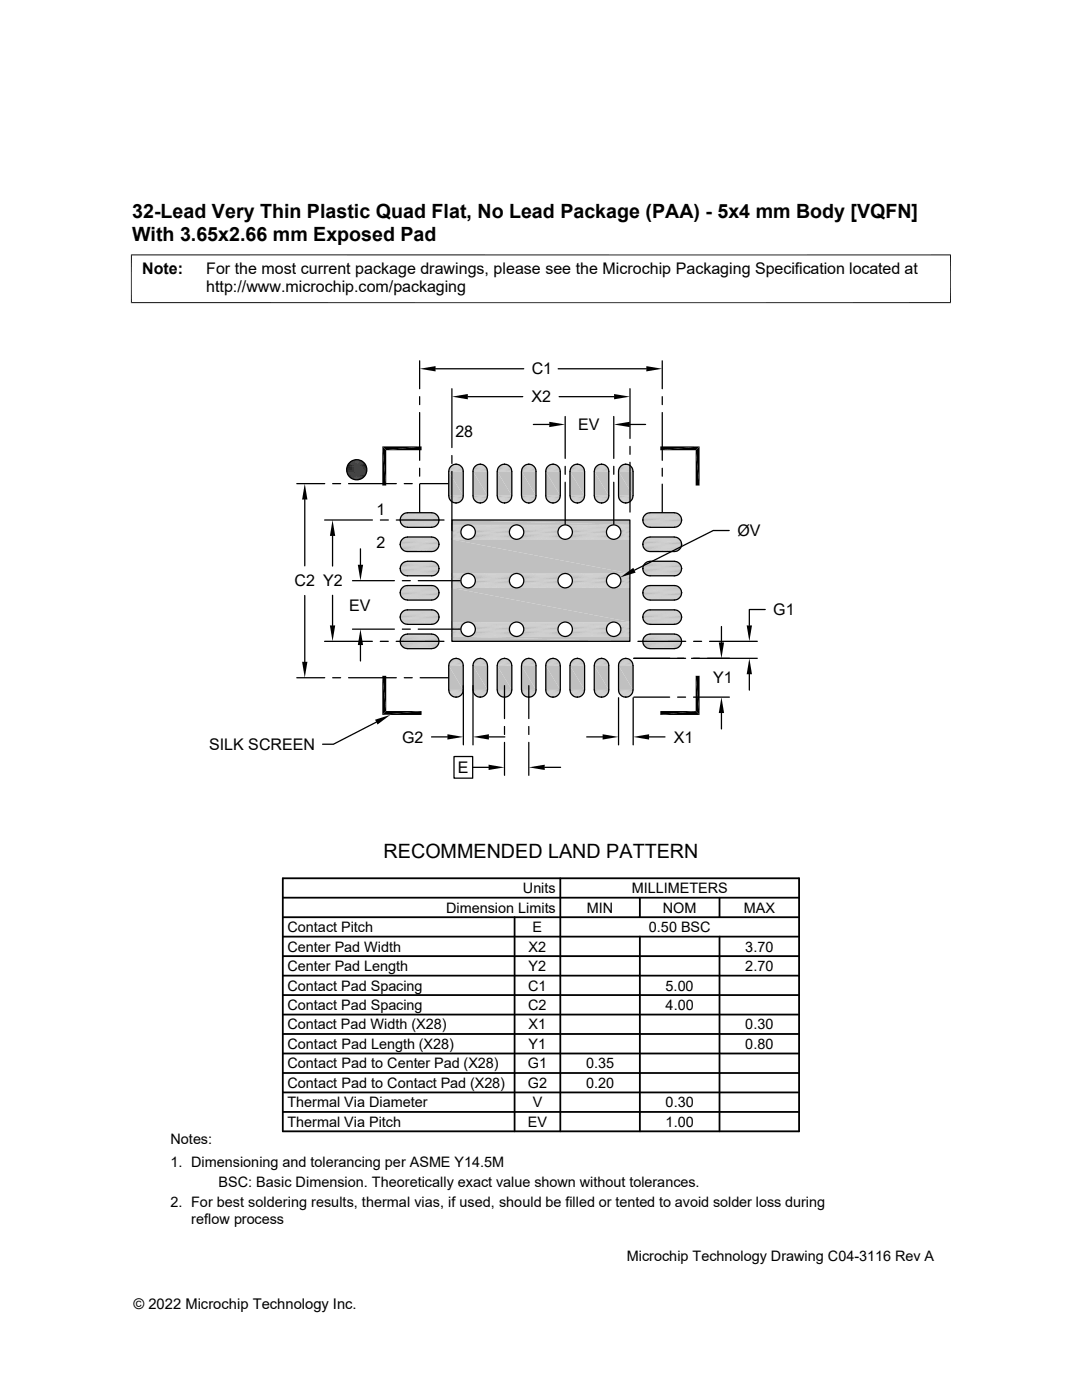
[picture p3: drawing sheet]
<svg xmlns="http://www.w3.org/2000/svg" width="216mm" height="279mm" viewBox="0 0 216 279" stroke-linecap="round" stroke-linejoin="round" font-family="sans-serif">
<g fill="#c0c0c0">
<path d="M90.2 103.8l35.5 1h-35.5z"/>
<path d="M90.2 103.8h35.5v1z"/>
</g>
<g fill="none" stroke="#c0c0c0" stroke-width=".2">
<path d="M90.2 104.8h3.1M90.2 104.8h2.8M90.2 105h2.6M90.2 105.1h2.3M93.5 104.8h9.5M93.8 104.8h8.9M94 105h8.4M94.3 105.1h7.9M103.2 104.8h9.4M103.5 104.8h8.9M103.7 105h8.4M104 105.1h7.9"/>
<path d="M112.9 104.8h9.4M113.2 104.8h8.8M113.4 105h8.4M113.6 105.1h8M122.6 104.8h3.1M122.9 104.8h2.8M123.1 105h2.6M123.3 105.1h2.4"/>
</g>
<path d="M90.2 105.3h2.1M94.5 105.3h7.5M104.2 105.3h7.5M113.8 105.3h7.6M123.5 105.3h2.2" fill="none" stroke="#c0c0c0" stroke-width=".21"/>
<path d="M94.6 105.6h7.3M104.3 105.6h7.2M114 105.6h7.2M123.7 105.6h2" fill="none" stroke="#c0c0c0" stroke-width=".25"/>
<path d="M90.2 105.4l1.9 .3h-1.9z" fill="#c0c0c0"/>
<path d="M90.2 105.6h2" fill="none" stroke="#c0c0c0" stroke-width=".25"/>
<g fill="#c0c0c0">
<path d="M123.8 105.7l1.9 .2h-1.8z"/>
<path d="M123.8 105.7h1.9v.2z"/>
</g>
<path d="M94.8 105.8h6.9M104.4 105.8h7M114.1 105.8h7" fill="none" stroke="#c0c0c0" stroke-width=".25"/>
<g fill="#c0c0c0">
<path d="M90.2 105.7l1.8 .2h-1.8z"/>
<path d="M90.2 105.7h1.9l-.1 .2z"/>
<path d="M123.9 105.9l1.8 .3h-1.8z"/>
<path d="M123.9 105.9h1.8v.3z"/>
</g>
<path d="M94.8 106.1h6.9M104.5 106.1h6.8M114.2 106.1h6.8" fill="none" stroke="#c0c0c0" stroke-width=".25"/>
<g fill="#c0c0c0">
<path d="M90.2 105.9l1.7 .3h-1.7z"/>
<path d="M90.2 105.9h1.8l-.1 .3z"/>
<path d="M123.9 106.2l1.8 .3h-1.8z"/>
<path d="M123.9 106.2h1.8v.3z"/>
</g>
<path d="M94.8 106.3h6.9M104.5 106.3h6.8M114.2 106.3h6.8" fill="none" stroke="#c0c0c0" stroke-width=".28"/>
<g fill="#c0c0c0">
<path d="M90.2 106.2l1.8 .3h-1.8z"/>
<path d="M90.2 106.2h1.7l.1 .3z"/>
<path d="M123.9 106.5l1.8 .2h-1.9z"/>
<path d="M123.9 106.5h1.8v.2z"/>
</g>
<path d="M94.8 106.6h6.9M104.4 106.6h7M114.1 106.6h7" fill="none" stroke="#c0c0c0" stroke-width=".25"/>
<g fill="#c0c0c0">
<path d="M90.2 106.5l1.9 .2h-1.9z"/>
<path d="M90.2 106.5h1.8l.1 .2z"/>
</g>
<path d="M123.7 106.8h2" fill="none" stroke="#c0c0c0" stroke-width=".23"/>
<path d="M123.8 106.7h1.9v.3z" fill="#c0c0c0"/>
<path d="M90.2 106.8h2M90.2 107.1h2.1M94.5 107.1h7.5M94.6 106.8h7.3M104.2 107.1h7.5M104.3 106.8h7.2M113.8 107.1h7.6M114 106.8h7.2M123.5 107.1h2.2" fill="none" stroke="#c0c0c0" stroke-width=".23"/>
<g fill="none" stroke="#c0c0c0" stroke-width=".2">
<path d="M90.2 107.3h2.3M90.2 107.4h2.5M90.2 107.5h2.6M90.2 107.5h2.8M90.2 107.6h3.1M93.5 107.6h9.5M93.8 107.5h8.9M94 107.4h8.4M94.3 107.3h7.9M103.2 107.6h9.4M103.5 107.5h8.9M103.7 107.4h8.4"/>
<path d="M104 107.3h7.9M112.9 107.6h9.4M113.2 107.5h8.8M113.4 107.4h8.4M113.6 107.3h8M122.6 107.6h3.1M122.9 107.5h2.8M123.1 107.4h2.6M123.3 107.3h2.4"/>
</g>
<g fill="#c0c0c0">
<path d="M90.2 107.7l35.5 6.7h-35.5z"/>
<path d="M90.2 107.7h35.5v6.7z"/>
</g>
<g fill="none" stroke="#c0c0c0" stroke-width=".2">
<path d="M90.2 114.5h3.1M90.2 114.5h2.8M90.2 114.7h2.6M90.2 114.8h2.3M93.5 114.5h9.5M93.8 114.5h8.9M94 114.7h8.4M94.3 114.8h7.9M103.2 114.5h9.4M103.5 114.5h8.9M103.7 114.7h8.4M104 114.8h7.9"/>
<path d="M112.9 114.5h9.4M113.2 114.5h8.8M113.4 114.7h8.4M113.6 114.8h8M122.6 114.5h3.1M122.9 114.5h2.8M123.1 114.7h2.6M123.3 114.8h2.4"/>
</g>
<path d="M90.2 115h2.1M94.5 115h7.5M104.2 115h7.5M113.8 115h7.6M123.5 115h2.2" fill="none" stroke="#c0c0c0" stroke-width=".21"/>
<path d="M94.6 115.2h7.3M104.3 115.2h7.2M114 115.2h7.2M123.7 115.2h2" fill="none" stroke="#c0c0c0" stroke-width=".23"/>
<path d="M90.2 115.1l1.9 .3h-1.9z" fill="#c0c0c0"/>
<path d="M90.2 115.2h2" fill="none" stroke="#c0c0c0" stroke-width=".23"/>
<g fill="#c0c0c0">
<path d="M123.8 115.4l1.9 .2h-1.8z"/>
<path d="M123.8 115.4h1.9v.2z"/>
</g>
<path d="M94.8 115.5h6.9M104.4 115.5h7M114.1 115.5h7" fill="none" stroke="#c0c0c0" stroke-width=".25"/>
<g fill="#c0c0c0">
<path d="M90.2 115.4l1.8 .2h-1.8z"/>
<path d="M90.2 115.4h1.9l-.1 .2z"/>
<path d="M123.9 115.6l1.8 .3h-1.8z"/>
<path d="M123.9 115.6h1.8v.3z"/>
</g>
<path d="M94.8 115.7h6.9M104.5 115.7h6.8M114.2 115.7h6.8" fill="none" stroke="#c0c0c0" stroke-width=".28"/>
<g fill="#c0c0c0">
<path d="M90.2 115.6l1.7 .3h-1.7z"/>
<path d="M90.2 115.6h1.8l-.1 .3z"/>
<path d="M123.9 115.9l1.8 .3h-1.8z"/>
<path d="M123.9 115.9h1.8v.3z"/>
</g>
<path d="M94.8 116h6.9M104.5 116h6.8M114.2 116h6.8" fill="none" stroke="#c0c0c0" stroke-width=".28"/>
<g fill="#c0c0c0">
<path d="M90.2 115.9l1.8 .3h-1.8z"/>
<path d="M90.2 115.9h1.7l.1 .3z"/>
<path d="M123.9 116.2l1.8 .2h-1.9z"/>
<path d="M123.9 116.2h1.8v.2z"/>
</g>
<path d="M94.8 116.3h6.9M104.4 116.3h7M114.1 116.3h7" fill="none" stroke="#c0c0c0" stroke-width=".25"/>
<g fill="#c0c0c0">
<path d="M90.2 116.2l1.9 .2h-1.9z"/>
<path d="M90.2 116.2h1.8l.1 .2z"/>
</g>
<path d="M123.7 116.5h2" fill="none" stroke="#c0c0c0" stroke-width=".23"/>
<path d="M123.8 116.4h1.9v.2z" fill="#c0c0c0"/>
<path d="M90.2 116.5h2M94.6 116.5h7.3M104.3 116.5h7.2M114 116.5h7.2" fill="none" stroke="#c0c0c0" stroke-width=".23"/>
<path d="M90.2 116.8h2.1M94.5 116.8h7.5M104.2 116.8h7.5M113.8 116.8h7.6M123.5 116.8h2.2" fill="none" stroke="#c0c0c0" stroke-width=".21"/>
<g fill="none" stroke="#c0c0c0" stroke-width=".2">
<path d="M90.2 117h2.3M90.2 117.1h2.6M90.2 117.2h2.8M90.2 117.3h3.1M93.5 117.3h9.5M93.8 117.2h8.9M94 117.1h8.4M94.3 117h7.9M103.2 117.3h9.4M103.5 117.2h8.9M103.7 117.1h8.4M104 117h7.9"/>
<path d="M112.9 117.3h9.4M113.2 117.2h8.8M113.4 117.1h8.4M113.6 117h8M122.6 117.3h3.1M122.9 117.2h2.8M123.1 117.1h2.6M123.3 117h2.4"/>
</g>
<g fill="#c0c0c0">
<path d="M90.2 117.3l35.5 6.8h-35.5z"/>
<path d="M90.2 117.3h35.5v6.8z"/>
</g>
<g fill="none" stroke="#c0c0c0" stroke-width=".2">
<path d="M90.2 124.2h3.1M90.2 124.2h2.8M90.2 124.3h2.6M90.2 124.5h2.3M93.5 124.2h9.5M93.8 124.2h8.9M94 124.3h8.4M94.3 124.5h7.9M103.2 124.2h9.4M103.5 124.2h8.9M103.7 124.3h8.4M104 124.5h7.9"/>
<path d="M112.9 124.2h9.4M113.2 124.2h8.8M113.4 124.3h8.4M113.6 124.5h8M122.6 124.2h3.1M122.9 124.2h2.8M123.1 124.3h2.6M123.3 124.5h2.4"/>
</g>
<path d="M90.2 124.7h2.1M94.5 124.7h7.5M94.6 124.9h7.3M104.2 124.7h7.5M104.3 124.9h7.2M113.8 124.7h7.6M114 124.9h7.2M123.5 124.7h2.2M123.7 124.9h2" fill="none" stroke="#c0c0c0" stroke-width=".23"/>
<path d="M90.2 124.8l1.9 .3h-1.9z" fill="#c0c0c0"/>
<path d="M90.2 124.9h2" fill="none" stroke="#c0c0c0" stroke-width=".23"/>
<g fill="#c0c0c0">
<path d="M123.8 125.1l1.9 .2h-1.8z"/>
<path d="M123.8 125.1h1.9v.2z"/>
</g>
<path d="M94.8 125.2h6.9M104.4 125.2h7M114.1 125.2h7" fill="none" stroke="#c0c0c0" stroke-width=".25"/>
<g fill="#c0c0c0">
<path d="M90.2 125.1l1.8 .2h-1.8z"/>
<path d="M90.2 125.1h1.9l-.1 .2z"/>
<path d="M123.9 125.3l1.8 .3h-1.8z"/>
<path d="M123.9 125.3h1.8v.3z"/>
</g>
<path d="M94.8 125.4h6.9M104.5 125.4h6.8M114.2 125.4h6.8" fill="none" stroke="#c0c0c0" stroke-width=".28"/>
<g fill="#c0c0c0">
<path d="M90.2 125.3l1.7 .3h-1.7z"/>
<path d="M90.2 125.3h1.8l-.1 .3z"/>
<path d="M123.9 125.6l1.8 .2h-1.8z"/>
<path d="M123.9 125.6h1.8v.2z"/>
</g>
<path d="M94.8 125.7h6.9M104.5 125.7h6.8M114.2 125.7h6.8" fill="none" stroke="#c0c0c0" stroke-width=".25"/>
<g fill="#c0c0c0">
<path d="M90.2 125.6l1.8 .2h-1.8z"/>
<path d="M90.2 125.6h1.7l.1 .2z"/>
<path d="M123.9 125.8l1.8 .3h-1.9z"/>
<path d="M123.9 125.8h1.8v.3z"/>
</g>
<path d="M94.8 126h6.9M104.4 126h7M114.1 126h7" fill="none" stroke="#c0c0c0" stroke-width=".25"/>
<g fill="#c0c0c0">
<path d="M90.2 125.8l1.9 .3h-1.9z"/>
<path d="M90.2 125.8h1.8l.1 .3z"/>
</g>
<path d="M123.7 126.2h2" fill="none" stroke="#c0c0c0" stroke-width=".25"/>
<path d="M123.8 126.1h1.9v.2z" fill="#c0c0c0"/>
<path d="M90.2 126.2h2M94.6 126.2h7.3M104.3 126.2h7.2M114 126.2h7.2" fill="none" stroke="#c0c0c0" stroke-width=".25"/>
<path d="M90.2 126.4h2.1M94.5 126.4h7.5M104.2 126.4h7.5M113.8 126.4h7.6M123.5 126.4h2.2" fill="none" stroke="#c0c0c0" stroke-width=".21"/>
<g fill="none" stroke="#c0c0c0" stroke-width=".2">
<path d="M90.2 126.6h2.3M90.2 126.8h2.6M90.2 126.9h2.8M90.2 127h3.1M93.5 127h9.5M93.8 126.9h8.9M94 126.8h8.4M94.3 126.6h7.9M103.2 127h9.4M103.5 126.9h8.9M103.7 126.8h8.4M104 126.6h7.9"/>
<path d="M112.9 127h9.4M113.2 126.9h8.8M113.4 126.8h8.4M113.6 126.6h8M122.6 127h3.1M122.9 126.9h2.8M123.1 126.8h2.6M123.3 126.6h2.4"/>
</g>
<g fill="#c0c0c0">
<path d="M90.2 127l35.5 1h-35.5z"/>
<path d="M90.2 127h35.5v1z"/>
<path d="M90.7 92.7h.5z"/>
<path d="M95.6 92.7h.5z"/>
<path d="M100.4 92.7h.5z"/>
<path d="M105.3 92.7h.5z"/>
<path d="M110.1 92.7h.5z"/>
<path d="M114.9 92.7h.5z"/>
<path d="M119.8 92.7h.5z"/>
<path d="M124.6 92.7h.5z"/>
<path d="M124.4 92.7h1z"/>
<path d="M124.6 92.7h.8z"/>
<path d="M119.5 92.7h1z"/>
<path d="M119.8 92.7h.7z"/>
<path d="M114.7 92.7h1z"/>
<path d="M114.9 92.7h.8z"/>
<path d="M109.9 92.7h.9z"/>
<path d="M110.1 92.7h.7z"/>
<path d="M105 92.7h1z"/>
<path d="M105.3 92.7h.7z"/>
<path d="M100.2 92.7h1z"/>
<path d="M100.4 92.7h.8z"/>
<path d="M95.3 92.7h1z"/>
<path d="M95.6 92.7h.7z"/>
<path d="M90.5 92.7h1z"/>
<path d="M90.7 92.7h.8z"/>
<path d="M124.1 92.8l.3-.1 1.2 .1z"/>
<path d="M124.4 92.7l1.2 .1z"/>
<path d="M119.3 92.8l.2-.1 1.3 .1z"/>
<path d="M119.5 92.7l1.3 .1z"/>
<path d="M114.5 92.8l.2-.1 1.2 .1z"/>
<path d="M114.7 92.7l1.2 .1z"/>
<path d="M109.6 92.8l.3-.1 1.2 .1z"/>
<path d="M109.9 92.7l1.2 .1z"/>
<path d="M104.8 92.8l.2-.1 1.2 .1z"/>
<path d="M105 92.7l1.2 .1z"/>
<path d="M99.9 92.8l.3-.1 1.2 .1z"/>
<path d="M100.2 92.7l1.2 .1z"/>
<path d="M95.1 92.8l.2-.1 1.3 .1z"/>
<path d="M95.3 92.7l1.3 .1z"/>
<path d="M90.3 92.8l.2-.1 1.2 .1z"/>
<path d="M90.5 92.7l1.2 .1z"/>
<path d="M123.9 93l.2-.2 1.7 .2z"/>
<path d="M124.1 92.8h1.5l.2 .2z"/>
<path d="M119.1 93l.2-.2 1.7 .2z"/>
<path d="M119.3 92.8h1.5l.2 .2z"/>
<path d="M114.3 93l.2-.2 1.6 .2z"/>
<path d="M114.5 92.8h1.4l.2 .2z"/>
<path d="M109.4 93l.2-.2 1.7 .2z"/>
<path d="M109.6 92.8h1.5l.2 .2z"/>
<path d="M104.6 93l.2-.2 1.6 .2z"/>
<path d="M104.8 92.8h1.4l.2 .2z"/>
<path d="M99.7 93l.2-.2 1.7 .2z"/>
<path d="M99.9 92.8h1.5l.2 .2z"/>
<path d="M94.9 93l.2-.2 1.7 .2z"/>
<path d="M95.1 92.8h1.5l.2 .2z"/>
<path d="M90 93l.3-.2 1.6 .2z"/>
<path d="M90.3 92.8h1.4l.2 .2z"/>
</g>
<path d="M89.9 93.1h2.2M94.7 93.1h2.2M99.5 93.1h2.3M104.4 93.1h2.2M109.2 93.1h2.3M114.1 93.1h2.2M118.9 93.1h2.2M123.8 93.1h2.2" fill="none" stroke="#c0c0c0" stroke-width=".2"/>
<path d="M89.7 93.3h2.5M94.6 93.3h2.5M99.4 93.3h2.5M104.2 93.3h2.6M109.1 93.3h2.5M113.9 93.3h2.5M118.8 93.3h2.5M123.6 93.3h2.5" fill="none" stroke="#c0c0c0" stroke-width=".21"/>
<g fill="none" stroke="#c0c0c0" stroke-width=".23">
<path d="M89.6 93.7h2.8M89.6 93.5h2.8M94.4 93.7h2.9M94.5 93.5h2.7M99.2 93.7h2.9M99.3 93.5h2.7M104.1 93.7h2.8M104.1 93.5h2.8M108.9 93.7h2.9M109 93.5h2.7M113.7 93.7h2.9M113.8 93.5h2.8"/>
<path d="M118.6 93.7h2.9M118.7 93.5h2.7M123.4 93.7h2.9M123.5 93.5h2.7"/>
</g>
<path d="M89.5 94h2.9M94.4 94h2.9M99.2 94h2.9M104.1 94h2.9M108.9 94h2.9M113.7 94h2.9M118.6 94h2.9M123.4 94h2.9" fill="none" stroke="#c0c0c0" stroke-width=".25"/>
<g fill="#c0c0c0">
<path d="M123.4 94.1l2.9 4.8h-2.9z"/>
<path d="M123.4 94.1h2.9v4.8z"/>
<path d="M118.6 94.1l2.9 4.8h-2.9z"/>
<path d="M118.6 94.1h2.9v4.8z"/>
<path d="M113.7 94.1l2.9 4.8h-2.9z"/>
<path d="M113.7 94.1h2.9v4.8z"/>
<path d="M108.9 94.1l2.9 4.8h-2.9z"/>
<path d="M108.9 94.1h2.9v4.8z"/>
<path d="M104.1 94.1l2.9 4.8h-2.9z"/>
<path d="M104.1 94.1h2.9v4.8z"/>
<path d="M99.2 94.1l2.9 4.8h-2.9z"/>
<path d="M99.2 94.1h2.9v4.8z"/>
<path d="M94.4 94.1l2.9 4.8h-2.9z"/>
<path d="M94.4 94.1h2.9v4.8z"/>
<path d="M89.5 94.1l2.9 4.8h-2.9z"/>
<path d="M89.5 94.1h2.9v4.8z"/>
</g>
<g fill="none" stroke="#c0c0c0" stroke-width=".25">
<path d="M89.5 99.1h2.9M89.6 99.3h2.8M94.4 99.1h2.9M94.4 99.3h2.9M99.2 99.1h2.9M99.2 99.3h2.9M104.1 99.1h2.9M104.1 99.3h2.8M108.9 99.1h2.9M108.9 99.3h2.9M113.7 99.1h2.9M113.7 99.3h2.9"/>
<path d="M118.6 99.1h2.9M118.6 99.3h2.9M123.4 99.1h2.9M123.4 99.3h2.9"/>
</g>
<g fill="none" stroke="#c0c0c0" stroke-width=".21">
<path d="M89.6 99.5h2.8M89.7 99.8h2.5M94.5 99.5h2.7M94.6 99.8h2.5M99.3 99.5h2.7M99.4 99.8h2.5M104.1 99.5h2.8M104.2 99.8h2.6M109 99.5h2.7M109.1 99.8h2.5M113.8 99.5h2.8M113.9 99.8h2.5"/>
<path d="M118.7 99.5h2.7M118.8 99.8h2.5M123.5 99.5h2.7M123.6 99.8h2.5"/>
</g>
<path d="M89.9 100h2.2M94.7 100h2.2M99.5 100h2.3M104.4 100h2.2M109.2 100h2.3M114.1 100h2.2M118.9 100h2.2M123.8 100h2.2" fill="none" stroke="#c0c0c0" stroke-width=".2"/>
<g fill="#c0c0c0">
<path d="M123.9 100.1l1.7 .1h-1.5z"/>
<path d="M123.9 100.1h1.9l-.2 .1z"/>
<path d="M119.1 100.1l1.7 .1h-1.5z"/>
<path d="M119.1 100.1h1.9l-.2 .1z"/>
<path d="M114.3 100.1l1.6 .1h-1.4z"/>
<path d="M114.3 100.1h1.8l-.2 .1z"/>
<path d="M109.4 100.1l1.7 .1h-1.5z"/>
<path d="M109.4 100.1h1.9l-.2 .1z"/>
<path d="M104.6 100.1l1.6 .1h-1.4z"/>
<path d="M104.6 100.1h1.8l-.2 .1z"/>
<path d="M99.7 100.1l1.7 .1h-1.5z"/>
<path d="M99.7 100.1h1.9l-.2 .1z"/>
<path d="M94.9 100.1l1.7 .1h-1.5z"/>
<path d="M94.9 100.1h1.9l-.2 .1z"/>
<path d="M90 100.1l1.7 .1h-1.4z"/>
<path d="M90 100.1h1.9l-.2 .1z"/>
<path d="M124.1 100.2l1.3 .1z"/>
<path d="M124.1 100.2h1.5l-.2 .1z"/>
<path d="M119.3 100.2l1.2 .1z"/>
<path d="M119.3 100.2h1.5l-.3 .1z"/>
<path d="M114.5 100.2l1.2 .1z"/>
<path d="M114.5 100.2h1.4l-.2 .1z"/>
<path d="M109.6 100.2l1.2 .1z"/>
<path d="M109.6 100.2h1.5l-.3 .1z"/>
<path d="M104.8 100.2l1.2 .1z"/>
<path d="M104.8 100.2h1.4l-.2 .1z"/>
<path d="M99.9 100.2l1.3 .1z"/>
<path d="M99.9 100.2h1.5l-.2 .1z"/>
<path d="M95.1 100.2l1.2 .1z"/>
<path d="M95.1 100.2h1.5l-.3 .1z"/>
<path d="M90.3 100.2l1.2 .1z"/>
<path d="M90.3 100.2h1.4l-.2 .1z"/>
<path d="M90.7 100.4h.5z"/>
<path d="M95.6 100.4h.5z"/>
<path d="M100.4 100.4h.5z"/>
<path d="M105.3 100.4h.5z"/>
<path d="M110.1 100.4h.5z"/>
<path d="M114.9 100.4h.5z"/>
<path d="M119.8 100.4h.5z"/>
<path d="M124.6 100.4h.5z"/>
<path d="M124.4 100.3l.7 .1z"/>
<path d="M124.4 100.3h1z"/>
<path d="M119.5 100.3l.8 .1z"/>
<path d="M119.5 100.3h1z"/>
<path d="M114.7 100.3l.7 .1z"/>
<path d="M114.7 100.3h1z"/>
<path d="M109.9 100.3l.7 .1z"/>
<path d="M109.9 100.3h.9z"/>
<path d="M105 100.3l.8 .1z"/>
<path d="M105 100.3h1z"/>
<path d="M100.2 100.3l.7 .1z"/>
<path d="M100.2 100.3h1z"/>
<path d="M95.3 100.3l.8 .1z"/>
<path d="M95.3 100.3h1z"/>
<path d="M90.5 100.3l.7 .1z"/>
<path d="M90.5 100.3h1z"/>
</g>
<g fill="none" stroke="#c0c0c0" stroke-width=".2">
<path d="M80.1 107.8h7.3M80.2 104.8h7M80.2 109.6h7M80.2 114.5h7M80.2 119.3h7M80.2 102.8h7M80.2 107.6h7M80.2 112.4h7M80.2 117.3h7M80.4 102.6h6.7M80.4 107.4h6.7M80.4 112.3h6.7"/>
<path d="M80.4 117.1h6.7M80.4 105h6.7M80.4 109.8h6.7M80.4 114.6h6.7M80.4 119.5h6.7M80.6 105.1h6.3M80.6 109.9h6.3M80.6 114.8h6.3M80.6 119.6h6.3M80.6 102.5h6.3M80.6 107.3h6.3M80.6 112.2h6.3"/>
<path d="M80.6 117h6.3M80.8 105.2h5.8M80.8 110h5.8M80.8 114.9h5.8M80.8 119.7h5.8M80.8 102.4h5.8M80.8 107.2h5.8M80.8 112.1h5.8M80.8 116.9h5.8M81 105.2h5.4M81 110.1h5.4M81 119.8h5.4"/>
<path d="M81 102.3h5.4M81 112h5.4M81 116.9h5.4M128.5 107.8h7.3M128.6 104.8h7.1M128.6 109.6h7.1M128.6 114.5h7.1M128.6 119.3h7.1M128.6 102.8h7.1M128.6 107.6h7.1M128.6 112.4h7.1M128.6 117.3h7.1"/>
<path d="M128.8 105h6.7M128.8 109.8h6.7M128.8 114.6h6.7M128.8 119.5h6.7M128.8 102.6h6.7M128.8 107.4h6.7M128.8 112.3h6.7M128.8 117.1h6.7M129 102.5h6.3M129 107.3h6.3M129 112.2h6.3M129 117h6.3"/>
<path d="M129 105.1h6.3M129 109.9h6.3M129 114.8h6.3M129 119.6h6.3M129.2 105.2h5.8M129.2 110h5.8M129.2 114.9h5.8M129.2 119.7h5.8M129.2 102.4h5.8M129.2 107.2h5.8M129.2 112.1h5.8M129.2 116.9h5.8"/>
<path d="M129.5 105.2h5.3M129.5 110.1h5.3M129.5 119.8h5.3M129.5 102.3h5.3M129.5 112h5.3M129.5 116.9h5.3M80.1 124h7.3M80.2 124.2h7M80.2 129h7M80.2 122.1h7M80.2 127h7M80.4 122h6.7"/>
<path d="M80.4 126.8h6.7M80.4 124.3h6.7M80.4 129.2h6.7M80.6 124.5h6.3M80.6 129.3h6.3M80.6 121.8h6.3M80.6 126.7h6.3M80.8 124.6h5.8M80.8 129.4h5.8M80.8 121.8h5.8M80.8 126.6h5.8M81 124.6h5.4"/>
<path d="M81 129.4h5.4M81 121.7h5.4M81 126.5h5.4M128.5 124h7.3M128.6 124.2h7.1M128.6 129h7.1M128.6 122.1h7.1M128.6 127h7.1M128.8 124.3h6.7M128.8 129.2h6.7M128.8 122h6.7M128.8 126.8h6.7"/>
<path d="M129 121.8h6.3M129 126.7h6.3M129 124.5h6.3M129 129.3h6.3M129.2 124.6h5.8M129.2 129.4h5.8M129.2 121.8h5.8M129.2 126.6h5.8M129.5 124.6h5.3M129.5 129.4h5.3M129.5 121.7h5.3M129.5 126.5h5.3"/>
</g>
<g fill="none" stroke="#c0c0c0" stroke-width=".21">
<path d="M79.9 103.2h7.6M80.1 103h7.3M80.1 112.6h7.3M80.1 117.5h7.3M80.1 104.6h7.3M80.1 109.5h7.3M80.1 114.3h7.3M80.1 119.1h7.3M128.4 103.2h7.5M128.5 103h7.3M128.5 112.6h7.3M128.5 117.5h7.3"/>
<path d="M128.5 104.6h7.3M128.5 109.5h7.3M128.5 114.3h7.3M128.5 119.1h7.3M79.9 128.6h7.6M80.1 122.3h7.3M80.1 127.2h7.3M80.1 128.8h7.3M128.4 128.6h7.5M128.5 122.3h7.3M128.5 127.2h7.3M128.5 128.8h7.3"/>
</g>
<g fill="none" stroke="#c0c0c0" stroke-width=".25">
<path d="M79.8 103.7h7.8M79.8 108.5h7.8M79.8 113.3h7.8M79.8 118.2h7.8M79.8 103.9h7.8M79.8 108.8h7.8M79.8 113.6h7.8M79.8 118.4h7.8M79.9 103.4h7.7M79.9 108.2h7.7M79.9 113.1h7.7M79.9 118.7h7.7"/>
<path d="M128.3 103.7h7.7M128.3 108.5h7.7M128.3 113.3h7.7M128.3 118.2h7.7M128.3 103.9h7.7M128.3 108.8h7.7M128.3 113.6h7.7M128.3 118.4h7.7M128.3 103.4h7.7M128.3 108.2h7.7M128.3 113.1h7.7M128.3 118.7h7.7"/>
<path d="M79.8 123h7.8M79.8 127.9h7.8M79.8 123.3h7.8M79.8 128.1h7.8M79.9 123.5h7.7M79.9 128.4h7.7M128.3 123h7.7M128.3 127.9h7.7M128.3 123.3h7.7M128.3 128.1h7.7M128.3 123.5h7.7M128.3 128.4h7.7"/>
</g>
<g fill="none" stroke="#c0c0c0" stroke-width=".23">
<path d="M79.9 117.9h7.7M79.9 104.2h7.7M79.9 109h7.7M79.9 113.8h7.7M79.9 104.4h7.6M79.9 109.2h7.6M79.9 114.1h7.6M79.9 118.9h7.6M79.9 108h7.6M79.9 112.9h7.6M79.9 117.7h7.6M128.3 117.9h7.7"/>
<path d="M128.3 104.2h7.7M128.3 109h7.7M128.3 113.8h7.7M128.4 104.4h7.5M128.4 109.2h7.5M128.4 114.1h7.5M128.4 118.9h7.5M128.4 108h7.5M128.4 112.9h7.5M128.4 117.7h7.5M79.9 122.8h7.7M79.9 127.6h7.7"/>
<path d="M79.9 123.8h7.6M79.9 122.5h7.6M79.9 127.4h7.6M128.3 122.8h7.7M128.3 127.6h7.7M128.4 123.8h7.5M128.4 122.5h7.5M128.4 127.4h7.5"/>
</g>
<g fill="#c0c0c0">
<path d="M90.7 131.4h.5z"/>
<path d="M95.6 131.4h.5z"/>
<path d="M100.4 131.4h.5z"/>
<path d="M105.3 131.4h.5z"/>
<path d="M110.1 131.4h.5z"/>
<path d="M114.9 131.4h.5z"/>
<path d="M119.8 131.4h.5z"/>
<path d="M124.6 131.4h.5z"/>
<path d="M124.4 131.5h1z"/>
<path d="M124.6 131.4l.8 .1z"/>
<path d="M119.5 131.5h1z"/>
<path d="M119.8 131.4l.7 .1z"/>
<path d="M114.7 131.5h1z"/>
<path d="M114.9 131.4l.8 .1z"/>
<path d="M109.9 131.5h.9z"/>
<path d="M110.1 131.4l.7 .1z"/>
<path d="M105 131.5h1z"/>
<path d="M105.3 131.4l.7 .1z"/>
<path d="M100.2 131.5h1z"/>
<path d="M100.4 131.4l.8 .1z"/>
<path d="M95.3 131.5h1z"/>
<path d="M95.6 131.4l.7 .1z"/>
<path d="M90.5 131.5h1z"/>
<path d="M90.7 131.4l.8 .1z"/>
<path d="M124.1 131.6l.3-.1 1.2 .1z"/>
<path d="M124.4 131.5l1.2 .1z"/>
<path d="M119.3 131.6l.2-.1 1.3 .1z"/>
<path d="M119.5 131.5l1.3 .1z"/>
<path d="M114.5 131.6l.2-.1 1.2 .1z"/>
<path d="M114.7 131.5l1.2 .1z"/>
<path d="M109.6 131.6l.3-.1 1.2 .1z"/>
<path d="M109.9 131.5l1.2 .1z"/>
<path d="M104.8 131.6l.2-.1 1.2 .1z"/>
<path d="M105 131.5l1.2 .1z"/>
<path d="M99.9 131.6l.3-.1 1.2 .1z"/>
<path d="M100.2 131.5l1.2 .1z"/>
<path d="M95.1 131.6l.2-.1 1.3 .1z"/>
<path d="M95.3 131.5l1.3 .1z"/>
<path d="M90.3 131.6l.2-.1 1.2 .1z"/>
<path d="M90.5 131.5l1.2 .1z"/>
<path d="M123.9 131.7l.2-.1 1.7 .1z"/>
<path d="M124.1 131.6h1.5l.2 .1z"/>
<path d="M119.1 131.7l.2-.1 1.7 .1z"/>
<path d="M119.3 131.6h1.5l.2 .1z"/>
<path d="M114.3 131.7l.2-.1 1.6 .1z"/>
<path d="M114.5 131.6h1.4l.2 .1z"/>
<path d="M109.4 131.7l.2-.1 1.7 .1z"/>
<path d="M109.6 131.6h1.5l.2 .1z"/>
<path d="M104.6 131.7l.2-.1 1.6 .1z"/>
<path d="M104.8 131.6h1.4l.2 .1z"/>
<path d="M99.7 131.7l.2-.1 1.7 .1z"/>
<path d="M99.9 131.6h1.5l.2 .1z"/>
<path d="M94.9 131.7l.2-.1 1.7 .1z"/>
<path d="M95.1 131.6h1.5l.2 .1z"/>
<path d="M90 131.7l.3-.1 1.6 .1z"/>
<path d="M90.3 131.6h1.4l.2 .1z"/>
</g>
<path d="M89.9 131.8h2.2M94.7 131.8h2.2M99.5 131.8h2.3M104.4 131.8h2.2M109.2 131.8h2.3M114.1 131.8h2.2M118.9 131.8h2.2M123.8 131.8h2.2" fill="none" stroke="#c0c0c0" stroke-width=".2"/>
<g fill="none" stroke="#c0c0c0" stroke-width=".21">
<path d="M89.6 132.2h2.8M89.7 132h2.5M94.5 132.2h2.7M94.6 132h2.5M99.3 132.2h2.7M99.4 132h2.5M104.1 132.2h2.8M104.2 132h2.6M109 132.2h2.7M109.1 132h2.5M113.8 132.2h2.8M113.9 132h2.5"/>
<path d="M118.7 132.2h2.7M118.8 132h2.5M123.5 132.2h2.7M123.6 132h2.5"/>
</g>
<g fill="none" stroke="#c0c0c0" stroke-width=".25">
<path d="M89.5 132.7h2.9M89.6 132.5h2.8M94.4 132.7h2.9M94.4 132.5h2.9M99.2 132.7h2.9M99.2 132.5h2.9M104.1 132.7h2.9M104.1 132.5h2.8M108.9 132.7h2.9M108.9 132.5h2.9M113.7 132.7h2.9M113.7 132.5h2.9"/>
<path d="M118.6 132.7h2.9M118.6 132.5h2.9M123.4 132.7h2.9M123.4 132.5h2.9"/>
</g>
<g fill="#c0c0c0">
<path d="M123.4 132.8l2.9 4.9h-2.9z"/>
<path d="M123.4 132.8h2.9v4.9z"/>
<path d="M118.6 132.8l2.9 4.9h-2.9z"/>
<path d="M118.6 132.8h2.9v4.9z"/>
<path d="M113.7 132.8l2.9 4.9h-2.9z"/>
<path d="M113.7 132.8h2.9v4.9z"/>
<path d="M108.9 132.8l2.9 4.9h-2.9z"/>
<path d="M108.9 132.8h2.9v4.9z"/>
<path d="M104.1 132.8l2.9 4.9h-2.9z"/>
<path d="M104.1 132.8h2.9v4.9z"/>
<path d="M99.2 132.8l2.9 4.9h-2.9z"/>
<path d="M99.2 132.8h2.9v4.9z"/>
<path d="M94.4 132.8l2.9 4.9h-2.9z"/>
<path d="M94.4 132.8h2.9v4.9z"/>
<path d="M89.5 132.8l2.9 4.9h-2.9z"/>
<path d="M89.5 132.8h2.9v4.9z"/>
</g>
<path d="M89.5 137.8h2.9M94.4 137.8h2.9M99.2 137.8h2.9M104.1 137.8h2.9M108.9 137.8h2.9M113.7 137.8h2.9M118.6 137.8h2.9M123.4 137.8h2.9" fill="none" stroke="#c0c0c0" stroke-width=".25"/>
<g fill="none" stroke="#c0c0c0" stroke-width=".23">
<path d="M89.6 138.1h2.8M89.6 138.3h2.8M94.4 138.1h2.9M94.5 138.3h2.7M99.2 138.1h2.9M99.3 138.3h2.7M104.1 138.1h2.8M104.1 138.3h2.8M108.9 138.1h2.9M109 138.3h2.7M113.7 138.1h2.9M113.8 138.3h2.8"/>
<path d="M118.6 138.1h2.9M118.7 138.3h2.7M123.4 138.1h2.9M123.5 138.3h2.7"/>
</g>
<path d="M89.7 138.5h2.5M94.6 138.5h2.5M99.4 138.5h2.5M104.2 138.5h2.6M109.1 138.5h2.5M113.9 138.5h2.5M118.8 138.5h2.5M123.6 138.5h2.5" fill="none" stroke="#c0c0c0" stroke-width=".21"/>
<path d="M89.9 138.7h2.2M94.7 138.7h2.2M99.5 138.7h2.3M104.4 138.7h2.2M109.2 138.7h2.3M114.1 138.7h2.2M118.9 138.7h2.2M123.8 138.7h2.2" fill="none" stroke="#c0c0c0" stroke-width=".2"/>
<g fill="#c0c0c0">
<path d="M123.9 138.8l1.7 .1h-1.5z"/>
<path d="M123.9 138.8h1.9l-.2 .1z"/>
<path d="M119.1 138.8l1.7 .1h-1.5z"/>
<path d="M119.1 138.8h1.9l-.2 .1z"/>
<path d="M114.3 138.8l1.6 .1h-1.4z"/>
<path d="M114.3 138.8h1.8l-.2 .1z"/>
<path d="M109.4 138.8l1.7 .1h-1.5z"/>
<path d="M109.4 138.8h1.9l-.2 .1z"/>
<path d="M104.6 138.8l1.6 .1h-1.4z"/>
<path d="M104.6 138.8h1.8l-.2 .1z"/>
<path d="M99.7 138.8l1.7 .1h-1.5z"/>
<path d="M99.7 138.8h1.9l-.2 .1z"/>
<path d="M94.9 138.8l1.7 .1h-1.5z"/>
<path d="M94.9 138.8h1.9l-.2 .1z"/>
<path d="M90 138.8l1.7 .1h-1.4z"/>
<path d="M90 138.8h1.9l-.2 .1z"/>
<path d="M124.1 138.9l1.3 .1z"/>
<path d="M124.1 138.9h1.5l-.2 .1z"/>
<path d="M119.3 138.9l1.2 .1z"/>
<path d="M119.3 138.9h1.5l-.3 .1z"/>
<path d="M114.5 138.9l1.2 .1z"/>
<path d="M114.5 138.9h1.4l-.2 .1z"/>
<path d="M109.6 138.9l1.2 .1z"/>
<path d="M109.6 138.9h1.5l-.3 .1z"/>
<path d="M104.8 138.9l1.2 .1z"/>
<path d="M104.8 138.9h1.4l-.2 .1z"/>
<path d="M99.9 138.9l1.3 .1z"/>
<path d="M99.9 138.9h1.5l-.2 .1z"/>
<path d="M95.1 138.9l1.2 .1z"/>
<path d="M95.1 138.9h1.5l-.3 .1z"/>
<path d="M90.3 138.9l1.2 .1z"/>
<path d="M90.3 138.9h1.4l-.2 .1z"/>
<path d="M90.7 139.1h.5z"/>
<path d="M95.6 139.1h.5z"/>
<path d="M100.4 139.1h.5z"/>
<path d="M105.3 139.1h.5z"/>
<path d="M110.1 139.1h.5z"/>
<path d="M114.9 139.1h.5z"/>
<path d="M119.8 139.1h.5z"/>
<path d="M124.6 139.1h.5z"/>
<path d="M124.4 139l.7 .1z"/>
<path d="M124.4 139h1z"/>
<path d="M119.5 139l.8 .1z"/>
<path d="M119.5 139h1z"/>
<path d="M114.7 139l.7 .1z"/>
<path d="M114.7 139h1z"/>
<path d="M109.9 139l.7 .1z"/>
<path d="M109.9 139h.9z"/>
<path d="M105 139l.8 .1z"/>
<path d="M105 139h1z"/>
<path d="M100.2 139l.7 .1z"/>
<path d="M100.2 139h1z"/>
<path d="M95.3 139l.8 .1z"/>
<path d="M95.3 139h1z"/>
<path d="M90.5 139l.7 .1z"/>
<path d="M90.5 139h1z"/>
</g>
<g fill="none" stroke="#000" stroke-width=".25">
<path d="M83.7 72v5.6M83.7 79.2v1.6M86.9 73.6h17.6M90.2 77.6v11.7M93.3 79.2h11M111.4 73.6h17.6M111.6 79.2h10.9M125.7 77.6v9.9M132.1 72v5.6M132.1 79.2v1.6M59.2 96.5h5.6M60.8 99.7v13.2"/>
<path d="M66.4 96.5h1.6M69.6 96.5h9.5M80.7 96.5h1.6M83.7 82.3v9.6M83.7 93.5v1.5M83.7 96.6v5.6M83.8 96.5h5.6M90 93.1a1.43 1.43 0 0 1 1.5-.3 1.43 1.43 0 0 1 .9 1.3v4.8a1.44 1.44 0 0 1-1.4 1.5 1.44 1.44 0 0 1-1.4-1.5l-.1-4.8 .2-.7zM90.2 90.9v1.6M90.2 94.1v11.8M91 92.6h.1M94.8 93.1a1.43 1.43 0 0 1 1.6-.3 1.43 1.43 0 0 1 .9 1.3v4.8a1.45 1.45 0 0 1-1.5 1.5 1.45 1.45 0 0 1-1.4-1.5v-4.8l.1-.7z"/>
<path d="M95.8 92.6h.1M99.7 93.1a1.43 1.43 0 0 1 1.5-.3 1.43 1.43 0 0 1 .9 1.3v4.8a1.45 1.45 0 0 1-1.4 1.5 1.45 1.45 0 0 1-1.5-1.5v-4.8l.2-.7zM100.7 92.6h.1M104.5 93.1a1.43 1.43 0 0 1 1.6-.3 1.43 1.43 0 0 1 .9 1.3v4.8a1.44 1.44 0 0 1-1.5 1.5 1.44 1.44 0 0 1-1.4-1.5v-4.8l.1-.7zM105.5 92.6h.1M106.4 84.7h3.2M109.3 93.1a1.43 1.43 0 0 1 1.6-.3 1.43 1.43 0 0 1 .9 1.3v4.8a1.45 1.45 0 0 1-1.4 1.5 1.45 1.45 0 0 1-1.5-1.5v-4.8l.2-.7zM110.3 92.6h.1M112.8 83.1v8.4M112.8 93.1v1.6M112.8 96.2v8.4M114.2 93.1a1.43 1.43 0 0 1 1.5-.3 1.43 1.43 0 0 1 .9 1.3v4.8a1.45 1.45 0 0 1-1.4 1.5 1.45 1.45 0 0 1-1.5-1.5v-4.8l.2-.7z"/>
<path d="M115.2 92.6h.1M119 93.1a1.43 1.43 0 0 1 1.6-.3 1.43 1.43 0 0 1 .9 1.3v4.8a1.44 1.44 0 0 1-1.5 1.5 1.44 1.44 0 0 1-1.4-1.5v-4.8l.1-.7zM120 92.6h.1M122.5 83.1v8.4M122.5 93.1v1.6M122.5 96.2v8.4M123.8 93.1a1.43 1.43 0 0 1 1.6-.3 1.43 1.43 0 0 1 .9 1.3v4.8a1.45 1.45 0 0 1-1.4 1.5 1.45 1.45 0 0 1-1.5-1.5v-4.8l.2-.7zM124.9 92.6h.1M125.6 84.7h3.2M125.7 89.1v1.6M125.7 92.3v9.9M132.1 82.3v9.6"/>
<path d="M132.1 93.5v1.5M132.1 96.6v5.6M60.8 118.9v13.2M64.8 103.8h9.5M66.4 107v6M66.4 118.8v6M70.3 115.9h8.4M71.9 109.5v3.2M75.9 103.8h1.6M79.1 103.8h9.5M79.8 118.3h.1M79.8 113.5h.1"/>
<path d="M79.8 108.6h.1M79.9 118.3a1.45 1.45 0 0 0 1.4 1.4M80.3 115.9h1.6M81.3 119.8h4.8M81.3 105.2h4.8M81.3 112a1.45 1.45 0 0 0-1.4 1.5M81.3 107.2a1.45 1.45 0 0 0-1.4 1.4M81.3 102.3a1.44 1.44 0 0 0-1.4 1.5 1.44 1.44 0 0 0 1.4 1.4M81.3 112h4.8M81.3 107.2h4.8M81.3 102.3h4.8M83.5 115.9h8.3"/>
<path d="M86.1 112a1.45 1.45 0 0 1 1.5 1.5M86.1 107.2a1.45 1.45 0 0 1 1.5 1.4M86.1 102.3a1.44 1.44 0 0 1 1.5 1.5 1.44 1.44 0 0 1-1.5 1.4M87.6 118.3a1.45 1.45 0 0 1-1.5 1.4M87.6 113.5a1.45 1.45 0 0 1-1.5 1.4h-4.8a1.45 1.45 0 0 1-1.4-1.4M87.6 108.6a1.45 1.45 0 0 1-1.5 1.5h-4.8a1.45 1.45 0 0 1-1.4-1.5M87.6 118.3a1.45 1.45 0 0 0-1.5-1.4h-4.8a1.45 1.45 0 0 0-1.4 1.4M87.6 118.3h.1M87.6 113.5h.1M87.6 108.6h.1M90.2 103.8h35.5v24.2h-35.5zM91 100.4h.1"/>
<path d="M95.8 100.4h.1M100.7 100.4h.1M105.5 100.4h.1M110.3 100.4h.1M115.2 100.4h.1M120 100.4h.1M124.9 100.4h.1M128.3 118.3a1.45 1.45 0 0 1 1.4-1.4h4.9a1.44 1.44 0 0 1 1.4 1.4 1.44 1.44 0 0 1-1.4 1.4M128.3 118.3a1.45 1.45 0 0 0 1.4 1.4M128.3 103.8a1.45 1.45 0 0 0 1.4 1.4M128.3 118.3h.1M128.3 113.5h.1"/>
<path d="M128.3 108.6h.1M128.3 103.8h.1M129.7 112a1.45 1.45 0 0 0-1.4 1.5M129.7 107.2a1.45 1.45 0 0 0-1.4 1.4M129.7 102.3a1.45 1.45 0 0 0-1.4 1.5M129.7 119.8h4.9M129.7 105.2h4.9M129.7 112h4.9M129.7 107.2h4.9M129.7 102.3h4.9M134.6 112a1.44 1.44 0 0 1 1.4 1.5 1.44 1.44 0 0 1-1.4 1.4h-4.9a1.45 1.45 0 0 1-1.4-1.4M134.6 107.2a1.44 1.44 0 0 1 1.4 1.4 1.44 1.44 0 0 1-1.4 1.5h-4.9a1.45 1.45 0 0 1-1.4-1.5"/>
<path d="M134.6 102.3a1.44 1.44 0 0 1 1.4 1.5 1.44 1.44 0 0 1-1.4 1.4M136 118.3h.1M136 113.5h.1M136 108.6h.1M136 103.8h.1M145.5 105.9h-3.2l-15.7 7.9M59.2 135.3h5.6M64.8 128h9.5M66.4 135.3h1.6M69.6 135.3h9.5M70.3 125.6h8.4M71.9 128.7v3.2"/>
<path d="M75.9 128h1.6M79.1 128h9.5M79.8 123.1h.1M79.9 123.1a1.48 1.48 0 0 0 1.4 1.5h4.8a1.45 1.45 0 0 0 1.5-1.5M80.3 125.6h1.6M80.3 127l.3-.3 .7-.1h4.8a1.45 1.45 0 0 1 1.5 1.4 1.45 1.45 0 0 1-1.5 1.5l-4.8-.1a1.43 1.43 0 0 1-1.3-.9 1.43 1.43 0 0 1 .3-1.5zM80.7 135.3h1.6M83.5 125.6h8.3M83.8 135.3h5.6M87.6 123.1a1.45 1.45 0 0 0-1.5-1.4h-4.8a1.45 1.45 0 0 0-1.4 1.4M87.6 123.1h.1M91 131.4a1.45 1.45 0 0 1 1.4 1.4l.1 15.9"/>
<path d="M91 131.4a1.45 1.45 0 0 0-1.4 1.4l-.1 4.9a1.48 1.48 0 0 0 1.5 1.4M91 131.4h.1M91 139.1h.1M92.4 137.7a1.45 1.45 0 0 1-1.4 1.4M94.4 137.7a1.45 1.45 0 0 0 1.4 1.4M95.8 131.4a1.45 1.45 0 0 0-1.4 1.4v15.9M95.8 131.4h.1M95.8 139.1h.1M95.8 131.4a1.48 1.48 0 0 1 1.5 1.4v4.9a1.45 1.45 0 0 1-1.5 1.4M100.7 131.4a1.45 1.45 0 0 0-1.5 1.4v4.9a1.48 1.48 0 0 0 1.5 1.4M100.7 131.4h.1M100.7 139.1h.1"/>
<path d="M100.7 136.8v6.6M100.7 131.4a1.48 1.48 0 0 1 1.4 1.4v4.9a1.45 1.45 0 0 1-1.4 1.4M105.5 136.8v6.6M105.5 131.4a1.45 1.45 0 0 1 1.5 1.4v4.9a1.45 1.45 0 0 1-1.5 1.4M105.5 131.4a1.45 1.45 0 0 0-1.4 1.4v4.9a1.48 1.48 0 0 0 1.4 1.4M105.5 131.4h.1M105.5 139.1h.1M110.3 131.4a1.48 1.48 0 0 1 1.5 1.4v4.9a1.45 1.45 0 0 1-1.5 1.4M110.3 131.4a1.45 1.45 0 0 0-1.4 1.4v4.9a1.45 1.45 0 0 0 1.4 1.4M110.3 131.4h.1M110.3 139.1h.1M115.2 131.4a1.45 1.45 0 0 0-1.5 1.4v4.9a1.48 1.48 0 0 0 1.5 1.4"/>
<path d="M115.2 131.4h.1M115.2 139.1h.1M115.2 131.4a1.48 1.48 0 0 1 1.4 1.4v4.9a1.45 1.45 0 0 1-1.4 1.4M120 131.4a1.45 1.45 0 0 1 1.5 1.4v4.9a1.45 1.45 0 0 1-1.5 1.4M120 131.4a1.45 1.45 0 0 0-1.4 1.4v4.9a1.48 1.48 0 0 0 1.4 1.4M120 131.4h.1M120 139.1h.1M123.4 139.3v9.4M124.9 131.4a1.48 1.48 0 0 1 1.4 1.4v4.9a1.45 1.45 0 0 1-1.4 1.4M124.9 131.4a1.45 1.45 0 0 0-1.5 1.4v4.9a1.45 1.45 0 0 0 1.5 1.4M124.9 131.4h.1M124.9 139.1h.1"/>
<path d="M126.3 139.3v9.4M126.5 131.4h10.3M126.5 139.1h7.1M127.3 128h9.5M128.3 123.1h.1M128.7 127l.4-.3 .6-.2 4.9 .1a1.45 1.45 0 0 1 1.4 1.4 1.45 1.45 0 0 1-1.4 1.5l-4.9-.1a1.43 1.43 0 0 1-1.3-.9 1.43 1.43 0 0 1 .3-1.5zM128.7 122.1l.4-.2 .6-.2h4.9a1.44 1.44 0 0 1 1.4 1.4 1.44 1.44 0 0 1-1.4 1.5h-4.9a1.45 1.45 0 0 1-1.3-.9 1.45 1.45 0 0 1 .3-1.6zM135.2 139.1h1.6M136 123.1h.1M138 131.4h13.1M138.4 139.1h7.1M138.4 128h1.6"/>
<path d="M141.6 128h9.5M144 125v3.2M149.5 134.6v3.1M152.7 121.6h-3.2v3.2M75.1 144.1l-8.6 4.4h-2.1M86.1 147.1h3.2M90.6 151h3.7v4.3h-3.7zM94.3 153.1h3.2M97.6 147.1h3.1M100.7 145v1.6M100.7 148.2v6.5M105.5 145v1.6"/>
<path d="M105.5 148.2v6.5M108.7 153.1h3.2M117.1 147.1h3.1M129.5 147.1h3.2M144 142.3v3.2"/>
<circle cx="71.2" cy="93.7" r="2.01"/>
<circle cx="93.4" cy="106.2" r="1.44"/>
<circle cx="93.4" cy="115.9" r="1.44"/>
<circle cx="103.1" cy="115.9" r="1.44"/>
<circle cx="103.1" cy="106.2" r="1.44"/>
<circle cx="112.8" cy="115.9" r="1.44"/>
<circle cx="112.8" cy="106.2" r="1.44"/>
<circle cx="122.5" cy="115.9" r="1.44"/>
<circle cx="122.5" cy="106.2" r="1.44"/>
<circle cx="93.4" cy="125.6" r="1.44"/>
<circle cx="103.1" cy="125.6" r="1.44"/>
<circle cx="112.8" cy="125.6" r="1.44"/>
<circle cx="122.5" cy="125.6" r="1.44"/>
</g>
<g fill="none" stroke="#000" stroke-width=".36">
<path d="M56.4 179.2h103M56.4 175.3h103v50.5h-103zM111.8 175.3v50.5M127.7 179.2v3.8M143.6 179.2v3.8M56.4 183h103M56.4 190.8h103M56.4 186.9h103M56.4 194.7h103M56.4 198.6h103M102.7 183v42.8M127.7 186.9v38.9"/>
<path d="M143.6 186.9v38.9M56.4 202.5h103M56.4 206.4h103M56.4 218h103M56.4 210.2h103M56.4 214.1h103M56.4 221.9h103"/>
</g>
<g fill="#000">
<path d="M83.7 73.6l3.2-.5v1zM90.2 79.2l3.1-.6v1.1zM122.5 78.6l3.2 .6-3.2 .5zM129 73.1l3.1 .5-3.1 .5zM60.8 96.5l.5 3.2h-1zM70.2 95.5l1.8 .1zM70.4 91.9l1.8 .1zM70.4 95.6l1.4 .1zM70.4 95.6h1.6zM70.4 91.9h1.6zM70.5 91.8l1.5 .1zM70.5 95.7h1.2z"/>
<path d="M70.5 95.7h1.3zM70.5 91.8h1.3zM70.7 91.8h1.1zM70.7 95.7l.7 .1zM70.7 95.7h1zM70.7 91.8h1zM70.9 91.7l.8 .1zM70.9 95.8h.5zM70.9 91.7h.5zM76.3 89.1l.8 7.8h-.8zM76.3 89.1l.8 .8v7zM77.1 89.9l7-.8v.8z"/>
<path d="M76.3 89.1h7.8l-7 .8zM109.6 84.2l3.2 .5-3.2 .5zM122.5 84.7l3.1-.5v1zM131.8 89.1h7.8l-7.8 .8zM131.8 89.9l7.8-.8-.8 .8zM138.8 89.9l.8 7h-.8zM138.8 89.9l.8-.8v7.8zM66.4 103.8l.5 3.2h-1.1zM71.4 112.7h1.1l-.6 3.2zM123.8 115.2l2.6-1.9 .4 1zM60.3 132.1h1l-.5 3.2zM65.8 124.8h1.1l-.5 3.2z"/>
<path d="M71.9 125.6l.6 3.1h-1.1zM143.4 128.2h1.1l-.5 3.2zM149.5 131.4l.6 3.2h-1.1zM149 124.8h1.1l-.6 3.2zM74.8 143.6l3.1-.9-2.6 1.9zM76.3 134.9l.8 7-.8 .8zM76.3 134.9h.8v7zM76.3 142.7l7.8-.8v.8zM76.3 142.7l.8-.8h7zM89.3 146.5l3.2 .6-3.2 .5zM97.5 152.6l3.2 .5-3.2 .6zM94.4 147.1l3.2-.6v1.1z"/>
<path d="M105.5 153.1l3.2-.5v1.1zM120.2 146.5l3.2 .6-3.2 .5zM126.3 147.1l3.2-.6v1.1zM131.8 141.9h7l-7 .8zM131.8 142.7l7-.8 .8 .8zM138.8 134.9l.8 7.8-.8-.8zM138.8 134.9h.8v7.8zM144 139.1l.5 3.2h-1.1z"/>
</g>
<g fill="none" stroke="#000" stroke-width=".2">
<path d="M26.1 50.9h163.7M26.2 50.8v9.7M189.7 50.8v9.7M26.1 60.4h163.7M69.2 93.5h4M69.2 93.7h4M69.2 93.8h4M69.2 94h4M69.2 93.3h4M69.2 94.2h4M69.2 94.4h3.9M69.2 93.1h3.9"/>
<path d="M69.3 92.9h3.8M69.3 94.6h3.8M69.4 94.8h3.6M69.4 92.7h3.6M69.5 94.9h3.4M69.5 92.6h3.4M69.6 95.1h3.2M69.6 92.4h3.2M69.7 95.2h3M69.7 92.3h3M69.8 92.2h2.7M69.8 95.3h2.7"/>
<path d="M70 92h2.4M70 95.5h2.4M70.2 95.6h2M70.2 91.9h2"/>
</g>
<g font-size="3.9">
<text x="26.4" y="43.5">32-Lead Very Thin Plastic Quad Flat, No Lead Package (PAA) - 5x4 mm Body [VQFN]</text>
<text x="26.4" y="48">With 3.65x2.66 mm Exposed Pad</text>
<text x="76.5" y="171.1">RECOMMENDED LAND PATTERN</text>
</g>
<g font-size="3.2">
<text x="28.4" y="54.6">Note:</text>
<text x="41.1" y="58.3">http://www.microchip.com/packaging</text>
<text x="41.1" y="54.6">For the most current package drawings, please see the Microchip Packaging Specification located at</text>
<text x="106.1" y="74.7">C1</text>
<text x="106.1" y="80.3">X2</text>
<text x="90.9" y="87.1">28</text>
<text x="115.4" y="85.9">EV</text>
<text x="75.1" y="102.8">1</text>
<text x="147.2" y="107">ØV</text>
<text x="75.1" y="109.3">2</text>
<text x="58.8" y="117">C2 Y2</text>
<text x="69.7" y="121.9">EV</text>
<text x="154.3" y="122.8">G1</text>
<text x="142.3" y="136.4">Y1</text>
<text x="41.7" y="149.7">SILK SCREEN</text>
<text x="80.2" y="148.2">G2</text>
<text x="134.5" y="148.2">X1</text>
<text x="91.4" y="154.3">E</text>
</g>
<g font-size="2.9">
<text x="104.3" y="178.2">Units</text>
<text x="126" y="178.2">MILLIMETERS</text>
<text x="89" y="182.1">Dimension Limits</text>
<text x="117.1" y="182.1">MIN</text>
<text x="132.3" y="182.1">NOM</text>
<text x="148.4" y="182.1">MAX</text>
<text x="57.3" y="189.9">Center Pad Width</text>
<text x="57.3" y="186">Contact Pitch</text>
<text x="105.5" y="189.9">X2</text>
<text x="106.3" y="186">E</text>
<text x="129.5" y="186">0.50 BSC</text>
<text x="148.7" y="189.9">3.70</text>
<text x="57.3" y="193.8">Center Pad Length</text>
<text x="57.3" y="197.7">Contact Pad Spacing</text>
<text x="105.4" y="197.7">C1</text>
<text x="105.5" y="193.8">Y2</text>
<text x="132.8" y="197.7">5.00</text>
<text x="148.7" y="193.8">2.70</text>
<text x="57.3" y="201.6">Contact Pad Spacing</text>
<text x="105.4" y="201.6">C2</text>
<text x="132.8" y="201.6">4.00</text>
<text x="57.3" y="209.3">Contact Pad Length (X28)</text>
<text x="57.3" y="205.4">Contact Pad Width (X28)</text>
<text x="105.5" y="209.3">Y1</text>
<text x="105.5" y="205.4">X1</text>
<text x="148.7" y="209.3">0.80</text>
<text x="148.7" y="205.4">0.30</text>
<text x="57.3" y="213.2">Contact Pad to Center Pad (X28)</text>
<text x="105.3" y="213.2">G1</text>
<text x="116.9" y="213.2">0.35</text>
<text x="57.3" y="217.1">Contact Pad to Contact Pad (X28)</text>
<text x="57.3" y="221">Thermal Via Diameter</text>
<text x="105.3" y="217.1">G2</text>
<text x="106.3" y="221">V</text>
<text x="116.9" y="217.1">0.20</text>
<text x="132.8" y="221">0.30</text>
<text x="57.3" y="224.9">Thermal Via Pitch</text>
<text x="105.3" y="224.9">EV</text>
<text x="132.8" y="224.9">1.00</text>
<text x="34" y="228.3">Notes:</text>
<text x="34" y="232.9">1. Dimensioning and tolerancing per ASME Y14.5M</text>
<text x="43.6" y="236.9">BSC: Basic Dimension. Theoretically exact value shown without tolerances.</text>
<text x="34" y="241">2. For best soldering results, thermal vias, if used, should be filled or tented to avoid solder loss during</text>
<text x="38.1" y="244.3">reflow process</text>
<text x="125.1" y="251.7">Microchip Technology Drawing C04-3116 Rev A</text>
<text x="26.6" y="261.3">© 2022 Microchip Technology Inc.</text>
</g>
</svg>
